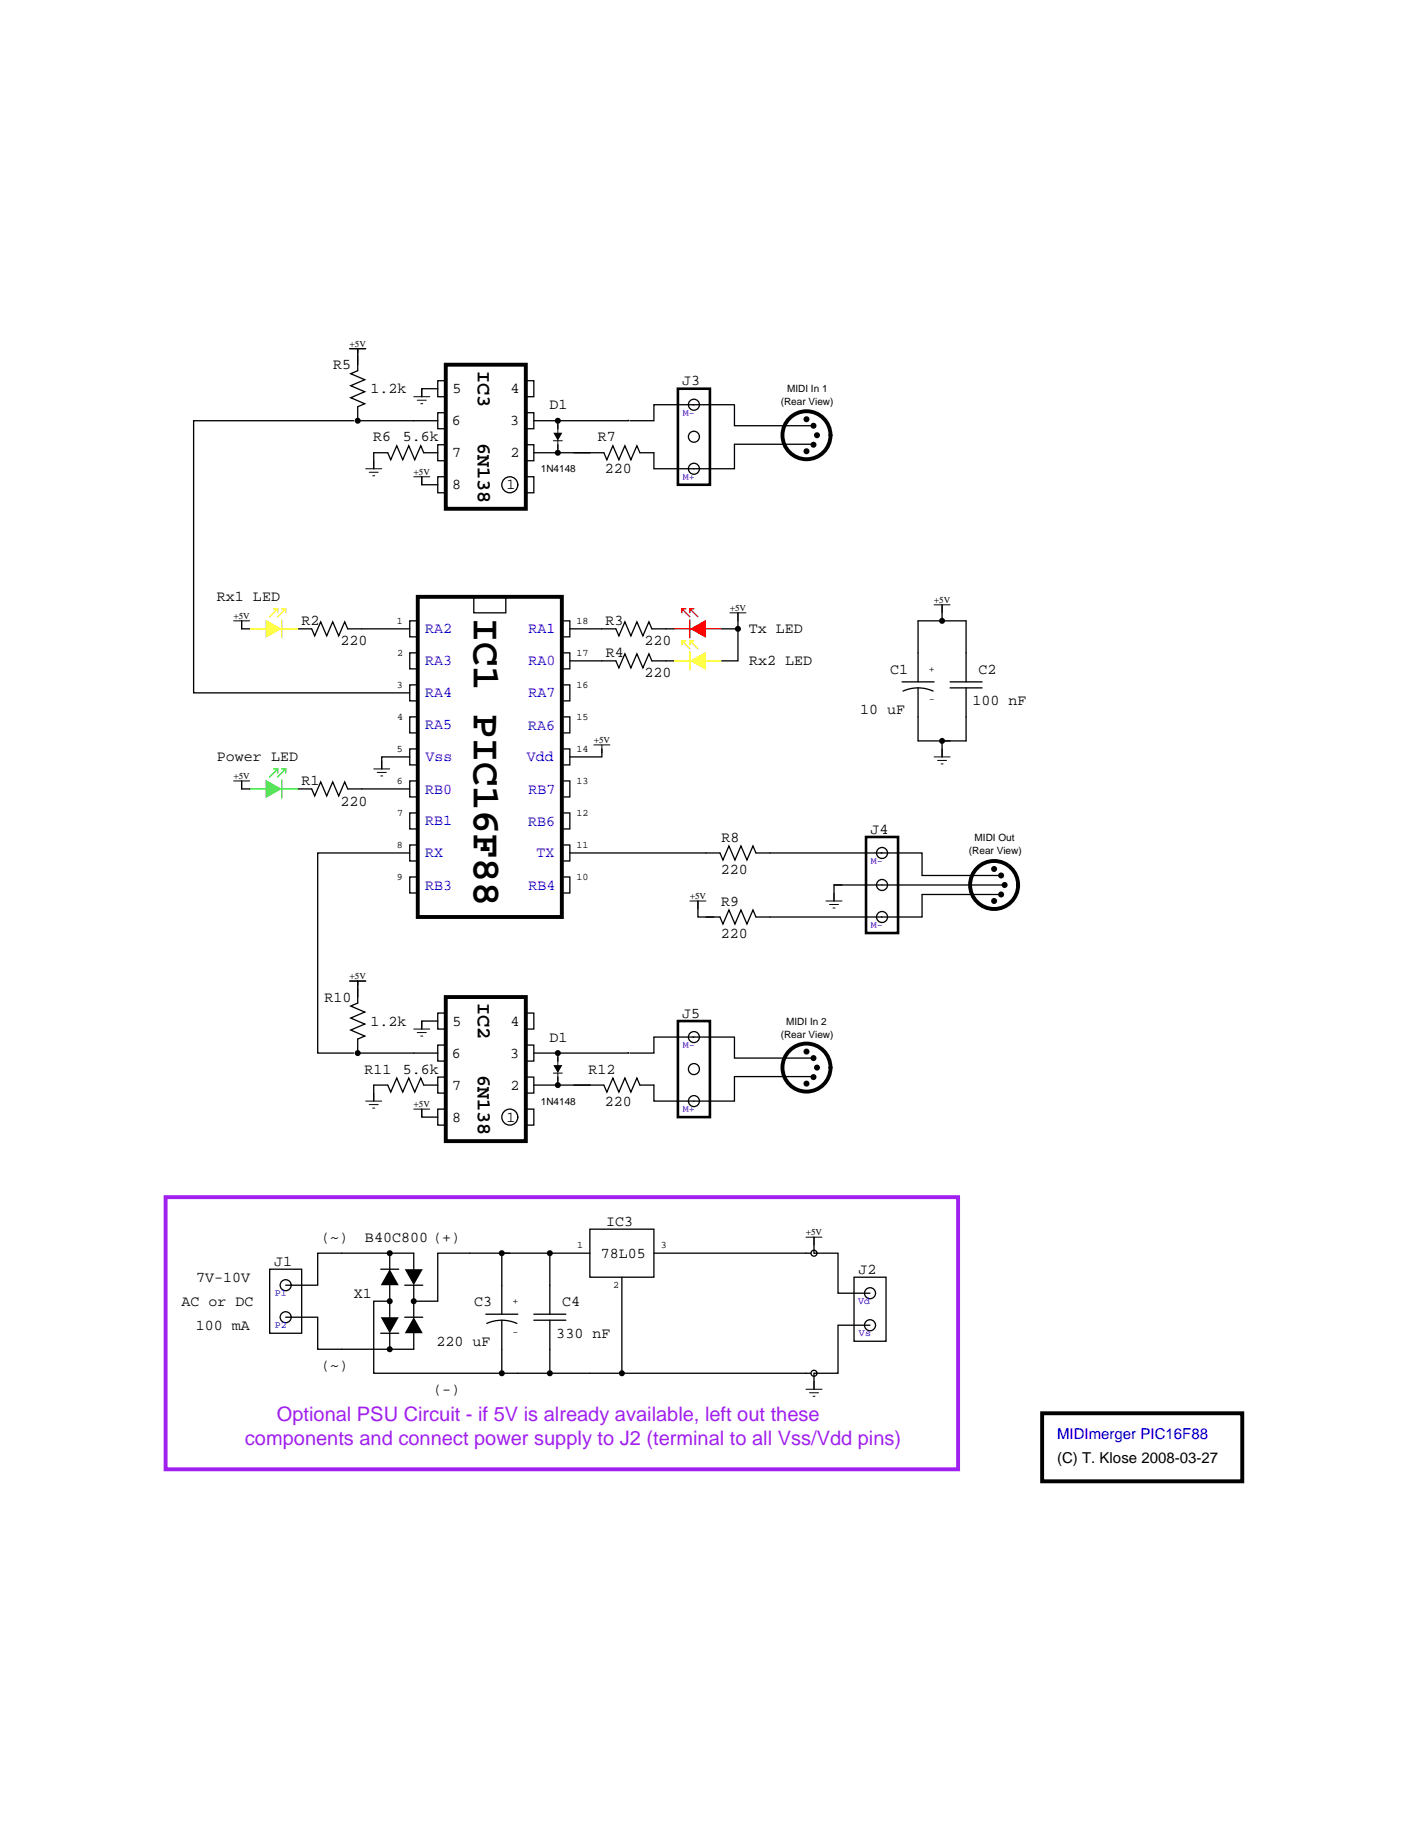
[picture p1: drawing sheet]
<svg xmlns="http://www.w3.org/2000/svg" width="216mm" height="279mm" viewBox="0 0 216 279" stroke-linecap="round" stroke-linejoin="round" font-family="sans-serif">
<g fill="none" stroke="#000" stroke-width=".2">
<path d="M62.8 95.2h1.3v2.5h-1.3zM72.7 91.5h4.9v2.5h-4.9zM86.2 95.2h1.2v2.5h-1.2zM87.4 96.4h7l.5 1.1 .9-2.1 .9 2.1 1-2.1 .9 2.1 .9-2.1 .5 1h2.1M144.5 92.8v2.4M62.8 100.1h1.3v2.5h-1.3zM62.8 105h1.3v2.5h-1.3zM62.8 109.9h1.3v2.5h-1.3zM62.8 114.8h1.3v2.5h-1.3zM62.8 119.8h1.3v2.4h-1.3zM86.2 100.1h1.2v2.5h-1.2zM86.2 105h1.2v2.5h-1.2z"/>
<path d="M86.2 109.9h1.2v2.5h-1.2zM86.2 114.8h1.2v2.5h-1.2zM86.2 119.8h1.2v2.4h-1.2zM87.4 101.3h7l.5 1.1 .9-2.1 .9 2.1 1-2.1 .9 2.1 .9-2.1 .5 1h2.1M138.3 104.6h4.9M138.5 106a5.7 5.7 0 0 1 4.6 0M140.8 104.6v-9.4h7.3v9.4M140.8 105.5v8.1h7.3v-8.1M145.7 104.6h4.9M145.7 105.5h4.9M45.6 121h2.2l.5 1.1 .9-2.2 .9 2.2 .9-2.2 .9 2.2 1-2.2 .4 1.1h2.2M62.8 124.7h1.3v2.4h-1.3z"/>
<path d="M62.8 129.6h1.3v2.4h-1.3zM62.8 134.5h1.3v2.4h-1.3zM86.2 124.7h1.2v2.4h-1.2zM86.2 129.6h1.2v2.4h-1.2zM86.2 134.5h1.2v2.4h-1.2zM87.4 130.8h23l.5 1.1 .9-2.2 .9 2.2 .9-2.2 .9 2.2 1-2.2 .4 1.1h19.4M107 138.2v2.4h2.5M127.9 135.7h25.8M129.1 135.7h-1.2v2.5M135.1 130.8h6.3v3.5h12.1M153.7 137.2h-12.3v3.4h-6.2M53.6 150.4h2.5"/>
<path d="M54.9 150.4v3.4l-1.1 .5 2.1 .9-2.1 .9 2.1 .9-2.1 1 2.1 .9-1 .4v2.2h12.2M67.1 155.4h1.3v2.4h-1.3zM67.1 156.6h-2.4v1.2M80.6 155.4h1.3v2.4h-1.3zM106.3 159h6.2M106.4 159h-6.1v2.5h-3.7M108.2 140.6h2.2l.5 1.1 .9-2.2 .9 2.2 .9-2.2 .9 2.2 1-2.2 .4 1.1h19.4M112.6 159v3.3h12.1M64.7 170.1v1.2h2.4M67.1 166.4h-2.1l-.5-1.1-.9 2.2-.9-2.2-.9 2.2-1-2.2-.9 2.2-.4-1.1h-2.2v2.5M67.1 160.3h1.3v2.4h-1.3zM67.1 165.2h1.3v2.4h-1.3z"/>
<path d="M67.1 170.1h1.3v2.4h-1.3zM80.6 160.3h1.3v2.4h-1.3zM80.6 165.2h1.3v2.4h-1.3zM80.6 170.1h1.3v2.4h-1.3zM85.5 161.5v1.2M85.5 165.2v1.2M96.4 161.4v.1h-14.5M124.8 165.1h-12.2v3.8h-12.3v-2.5h-2.2l-.4-1.1-1 2.2-.9-2.2-.9 2.2-.9-2.2-.9 2.2-.5-1.1h-10.7"/>
<circle cx="135.2" cy="130.8" r=".84"/>
<circle cx="135.3" cy="135.7" r=".84"/>
<circle cx="106.4" cy="159" r=".84"/>
<circle cx="135.2" cy="140.6" r=".84"/>
<circle cx="78.2" cy="171.3" r="1.23"/>
<circle cx="106.4" cy="168.9" r=".84"/>
<circle cx="106.4" cy="163.9" r=".84"/>
</g>
<g fill="none" stroke="#000" stroke-width=".6">
<path d="M64.1 91.5h22.1v49.1h-22.1zM68.4 152.9h12.2v22.1h-12.2z"/>
<circle cx="152.4" cy="135.7" r="3.7"/>
<circle cx="123.7" cy="163.7" r="3.7"/>
</g>
<g fill="#000">
<path d="M84.8 163.3h1.4l-.7 1.3z"/>
<circle cx="144.5" cy="95.2" r=".46"/>
<circle cx="144.5" cy="113.6" r=".46"/>
<circle cx="152.4" cy="138.2" r=".46"/>
<circle cx="152.4" cy="133.3" r=".46"/>
<circle cx="153.5" cy="137.2" r=".46"/>
<circle cx="153.5" cy="134.3" r=".46"/>
<circle cx="154" cy="135.7" r=".46"/>
<circle cx="54.9" cy="161.5" r=".46"/>
<circle cx="85.5" cy="166.4" r=".46"/>
<circle cx="85.5" cy="161.5" r=".46"/>
<circle cx="123.7" cy="166.2" r=".46"/>
<circle cx="123.7" cy="161.3" r=".46"/>
<circle cx="124.7" cy="165.2" r=".46"/>
<circle cx="124.7" cy="162.3" r=".46"/>
<circle cx="125.3" cy="163.7" r=".46"/>
</g>
<g fill="none" stroke="#000" stroke-width=".15">
<path d="M143.2 92.8h2.5M144.5 92.8v1.2M105.8 138.2h2.4M107 138.2v1.2M126.7 138.2h2.4M127.2 138.7h1.4M127.7 139.2h.3M127.9 136.9v1.3M53.6 150.4h2.5M54.9 150.4v1.3M63.4 157.8h2.5M64 158.3h1.4"/>
<path d="M64.5 158.9h.3M64.7 156.6v1.2M56.1 168.9h2.4M56.6 169.4h1.4M57.2 169.9h.3M57.3 167.6v1.3M63.4 170.1h2.5M64.7 170.1v1.2M84.8 164.6h1.4M85.5 162.1v1.2M85.5 164.6v1.2"/>
</g>
<path d="M132.8 128.3h4.9v14.8h-4.9zM103.9 156.6h5v14.7h-5z" fill="none" stroke="#000" stroke-width=".4"/>
<path d="M105.8 96.4l2.4-1.3v2.7z" fill="#f00"/>
<path d="M103.3 96.4h2.5M104.6 93.4l1.2 1.2M104.6 93.4h.6M104.6 93.4v.6M105.8 93.4v.6M105.8 95.1v2.7M105.8 93.4h.6M105.8 93.4l1.2 1.2M108.2 96.4h2.5" fill="none" stroke="#f00" stroke-width=".2"/>
<path d="M105.8 101.3l2.4-1.3v2.7z" fill="#ff0"/>
<path d="M104.6 98.3l1.2 1.2M104.6 98.3h.6M104.6 98.3v.6M105.8 98.3v.6M105.8 100v2.7M105.8 98.3h.6M105.8 98.3l1.2 1.2M103.3 101.3h2.5M108.2 101.3h2.5" fill="none" stroke="#ff0" stroke-width=".2"/>
<path d="M40.7 119.6l2.5 1.4-2.5 1.4z" fill="#0e0"/>
<path d="M42.6 117.9l-1.3 1.2M43.2 119.6v2.8M43.2 117.9h.6M43.8 117.9l-1.2 1.2M43.8 117.9v.6M38.3 121h2.4M43.2 121h2.4" fill="none" stroke="#0e0" stroke-width=".2"/>
<path d="M45.6 96.4h2.2l.5 1.1 .9-2.1 .9 2.1 .9-2.1 .9 2.1 1-2.1 .4 1h2.2M102.1 96.4h1.2M110.7 96.4h2.5M113.2 94v7.3h-2.5M37.1 119.8v1.2h1.2M62.8 116.1h-4.3v1.8M102.1 101.3h1.2M55.5 121h7.3" fill="none" stroke="#000" stroke-width=".2"/>
<circle cx="113.2" cy="96.4" r=".46" fill="#000"/>
<path d="M111.9 94h2.5M113.2 94v1.2M35.8 119.8h2.5M37.1 119.8v1.2M57.3 117.9h2.5M57.8 118.5h1.4M58.4 119h.3M58.5 116.7v1.2" fill="none" stroke="#000" stroke-width=".15"/>
<path d="M159.8 216.7h30.7v10.5h-30.7z" fill="none" stroke="#000" stroke-width=".6"/>
<path d="M42 117.9h.6v.6" fill="none" stroke="#0f0" stroke-width=".2"/>
<path d="M40.7 95.1l2.5 1.3-2.5 1.4z" fill="#ff0"/>
<path d="M38.3 96.4h2.4M42 93.4h.6M42.6 93.4l-1.3 1.2M42.6 93.4v.6M43.2 96.4h2.4M43.2 95.1v2.7M43.2 93.4h.6M43.8 93.4l-1.2 1.2M43.8 93.4v.6" fill="none" stroke="#ff0" stroke-width=".2"/>
<g fill="none" stroke="#000" stroke-width=".2">
<path d="M53.6 53.5h2.5M54.9 53.5v3.3l-1.1 .5 2.1 .9-2.1 .9 2.1 1-2.1 .9 2.1 .9-1 .5v2.1h12.2M67.1 58.4h1.3v2.4h-1.3zM67.1 59.6h-2.4v1.2M80.6 58.4h1.3v2.4h-1.3zM54.2 64.5h-24.5v41.8h33.1M64.7 73.1v1.2h2.4M67.1 69.4h-2.1l-.5-1-.9 2.1-.9-2.1-.9 2.1-1-2.1-.9 2.1-.4-1.1h-2.2v2.5M67.1 63.3h1.3v2.4h-1.3zM67.1 68.2h1.3v2.5h-1.3zM67.1 73.1h1.3v2.5h-1.3zM80.6 63.3h1.3v2.4h-1.3z"/>
<path d="M80.6 68.2h1.3v2.5h-1.3zM80.6 73.1h1.3v2.5h-1.3zM85.5 64.5v1.2M85.5 68.2v1.2M96.4 64.4v.1h-14.5M106.3 62.1h6.2M106.4 62.1h-6.1v2.4h-3.7M112.6 62.1v3.2h12.1M124.8 68.1h-12.2v3.8h-12.3v-2.5h-2.2l-.4-1-1 2.1-.9-2.1-.9 2.1-.9-2.1-.9 2.1-.5-1.1h-10.7M37.1 95.2v1.2h1.2M55.5 96.4h7.3M92.3 114.8v1.3h-4.9"/>
<path d="M145.7 113.6h-1.2v2.5M62.8 130.8h-14.1v30.7h5.5M41.3 194.6h5v9.8h-5zM58.4 194.6h2.7M59.8 199.5h-2.5v11.1h67.1M59.8 192.2v2.4M59.8 197.1v4.9M62.1 197.1h2.7M63.4 194.6v-2.4h-14.7v4.9h-4.9M63.4 197.1v4.9M76.9 192.2v9.3M84.3 192.2v9.3"/>
<path d="M90.4 188.5h9.9v7.4h-9.9zM90.4 192.2h-23.3v7.3h-3.7M95.4 195.9v14.7M100.3 192.2h24.1M124.8 189.7v2.5h3.7v6.1h4.9M131 195.9h4.9v9.8h-4.9zM43.8 202h4.9v4.9h14.7v-2.5M58.4 204.4h2.7M59.8 204.4v2.5M62.1 202h2.7M74.5 201.5h4.9M74.6 202.9a5.7 5.7 0 0 1 4.7 0"/>
<path d="M76.9 202.5v8.1M81.9 201.5h4.9M81.9 202.5h4.9M84.3 202.5v8.1M133.4 203.2h-4.9v7.4h-3.7v2.4"/>
<circle cx="78.2" cy="74.3" r="1.23"/>
<circle cx="106.4" cy="67" r=".84"/>
<circle cx="106.4" cy="71.9" r=".84"/>
<circle cx="106.4" cy="62.1" r=".84"/>
<circle cx="43.8" cy="197.1" r=".84"/>
<circle cx="124.8" cy="192.2" r=".46"/>
<circle cx="133.4" cy="198.3" r=".84"/>
<circle cx="43.8" cy="202" r=".84"/>
<circle cx="124.8" cy="210.6" r=".46"/>
<circle cx="133.4" cy="203.2" r=".84"/>
</g>
<g fill="none" stroke="#000" stroke-width=".15">
<path d="M53.6 53.5h2.5M54.9 53.5v1.2M64.7 59.6v1.2M56.1 71.9h2.4M56.6 72.4h1.4M57.2 73h.3M57.3 70.7v1.2M63.4 60.8h2.5M63.4 73.1h2.5M64 61.4h1.4M64.5 61.9h.3M64.7 73.1v1.2"/>
<path d="M84.8 67.6h1.4M85.5 65.1v1.3M85.5 67.6v1.2M35.8 95.2h2.5M37.1 95.2v1.2M91.1 114.2h2.4M92.3 114.2v1.3M143.2 116.1h2.5M143.8 116.6h1.3M144.3 117.1h.3M144.5 114.8v1.3M123.6 189.7h2.4"/>
<path d="M124.8 189.7v1.2M123.6 213h2.4M124.1 213.6h1.4M124.7 214.1h.3M124.8 211.8v1.2"/>
</g>
<g fill="none" stroke="#000" stroke-width=".6">
<path d="M68.4 55.9h12.2v22.1h-12.2z"/>
<circle cx="123.7" cy="66.7" r="3.7"/>
</g>
<g fill="#000">
<path d="M84.8 66.4h1.4l-.7 1.2zM59.8 194.6l1.3 2.5h-2.7zM62.1 194.6h2.7l-1.4 2.5zM58.4 202h2.7l-1.3 2.4zM63.4 202l1.4 2.4h-2.7z"/>
<circle cx="54.9" cy="64.5" r=".46"/>
<circle cx="85.5" cy="64.5" r=".46"/>
<circle cx="85.5" cy="69.4" r=".46"/>
<circle cx="123.7" cy="69.2" r=".46"/>
<circle cx="123.7" cy="64.3" r=".46"/>
<circle cx="124.7" cy="68.2" r=".46"/>
<circle cx="124.7" cy="65.3" r=".46"/>
<circle cx="125.3" cy="66.7" r=".46"/>
<circle cx="59.8" cy="199.5" r=".46"/>
<circle cx="59.8" cy="192.2" r=".46"/>
<circle cx="63.4" cy="199.5" r=".46"/>
<circle cx="76.9" cy="192.2" r=".46"/>
<circle cx="84.3" cy="192.2" r=".46"/>
<circle cx="59.8" cy="206.9" r=".46"/>
<circle cx="76.9" cy="210.6" r=".46"/>
<circle cx="84.3" cy="210.6" r=".46"/>
<circle cx="95.4" cy="210.6" r=".46"/>
</g>
<path d="M103.9 59.6h5v14.7h-5z" fill="none" stroke="#000" stroke-width=".4"/>
<path d="M118.7 189.9l-1.1 .2-.3-.4-.2 1.1-.7-.9-.2 1.2-.7-1-.2 1.2-.3-.5-1.1 .3M127.3 189.9l-1.1 .2-.3-.4-.2 1.1-.7-.9-.2 1.2-.7-1-.2 1.2-.3-.5-1.1 .3" fill="none" stroke="#fff" stroke-width=".15"/>
<path d="M25.4 183.6h121.5v41.7h-121.5z" fill="none" stroke="#a020f0" stroke-width=".6"/>
<text font-size="6.1" x="72.6" y="94.7" transform="rotate(90 72.6 94.7)">IC1 PIC16F88</text>
<g font-size="3.1">
<text x="73.3" y="56.9" transform="rotate(90 73.3 56.9)">IC3</text>
<text x="73.3" y="67.9" transform="rotate(90 73.3 67.9)">6N138</text>
<text x="73.3" y="153.9" transform="rotate(90 73.3 153.9)">IC2</text>
<text x="73.3" y="164.9" transform="rotate(90 73.3 164.9)">6N138</text>
</g>
<g font-size="3.1" fill="#a020f0">
<text x="37.6" y="221.6">components and connect power supply to J2 (terminal to all Vss/Vdd pins)</text>
<text x="42.5" y="218">Optional PSU Circuit - if 5V is already available, left out these</text>
</g>
<g font-size="2.3">
<text x="51.1" y="56.6">R5</text>
<text x="104.6" y="59.1">J3</text>
<text x="56.8" y="60.3">1.2k</text>
<text x="69.3" y="65.2">6</text>
<text x="69.4" y="60.3">5</text>
<text x="78.2" y="65.2">3</text>
<text x="78.3" y="60.3">4</text>
<text x="84.3" y="62.8">D1</text>
<text x="57.2" y="67.7">R6</text>
<text x="61.7" y="67.7">5.6k</text>
<text x="69.4" y="70.1">7</text>
<text x="78.3" y="70.1">2</text>
<text x="91.7" y="67.7">R7</text>
<text x="69.3" y="75.1">8</text>
<text x="77.7" y="75">1</text>
<text x="92.7" y="72.6">220</text>
<text x="33.3" y="92.2">Rx1 LED</text>
<text x="46.2" y="95.9">R2</text>
<text x="92.8" y="95.9">R3</text>
<text x="52.2" y="99">220</text>
<text x="92.9" y="100.8">R4</text>
<text x="98.8" y="99">220</text>
<text x="114.8" y="97.1">Tx LED</text>
<text x="98.8" y="103.9">220</text>
<text x="114.9" y="102">Rx2 LED</text>
<text x="136.5" y="103.3">C1</text>
<text x="150" y="103.3">C2</text>
<text x="131.9" y="109.4">10 uF</text>
<text x="149.1" y="108.2">100 nF</text>
<text x="33.3" y="116.7">Power LED</text>
<text x="46.2" y="120.5">R1</text>
<text x="52.2" y="123.5">220</text>
<text x="110.6" y="129.1">R8</text>
<text x="133.5" y="127.8">J4</text>
<text x="110.5" y="134">220</text>
<text x="110.5" y="143.8">220</text>
<text x="110.6" y="138.9">R9</text>
<text x="49.8" y="153.6">R10</text>
<text x="56.8" y="157.3">1.2k</text>
<text x="69.4" y="157.3">5</text>
<text x="78.3" y="157.3">4</text>
<text x="84.3" y="159.7">D1</text>
<text x="104.6" y="156">J5</text>
<text x="55.9" y="164.7">R11</text>
<text x="61.7" y="164.7">5.6k</text>
<text x="69.3" y="162.2">6</text>
<text x="69.4" y="167.1">7</text>
<text x="78.2" y="162.2">3</text>
<text x="78.3" y="167.1">2</text>
<text x="90.3" y="164.7">R12</text>
<text x="69.3" y="172">8</text>
<text x="77.7" y="172">1</text>
<text x="92.7" y="169.6">220</text>
<text x="49.3" y="190.4">(~)</text>
<text x="56" y="190.4">B40C800 (+)</text>
<text x="92.9" y="188">IC3</text>
<text x="30.1" y="196.6">7V-10V</text>
<text x="42" y="194.1">J1</text>
<text x="92.1" y="192.9">78L05</text>
<text x="131.7" y="195.3">J2</text>
<text x="27.8" y="200.2">AC or DC</text>
<text x="30" y="203.9">100 mA</text>
<text x="54.3" y="199">X1</text>
<text x="72.7" y="200.3">C3</text>
<text x="86.2" y="200.2">C4</text>
<text x="66.9" y="206.4">220 uF</text>
<text x="85.3" y="205.2">330 nF</text>
<text x="49.3" y="210">(~)</text>
<text x="66.4" y="213.7">(-)</text>
<text x="162.1" y="224.3">(C) T. Klose 2008-03-27</text>
</g>
<g font-size="2.3" fill="#00f">
<text x="65.2" y="97.1">RA2</text>
<text x="81" y="97.1">RA1</text>
<text x="65.2" y="102">RA3</text>
<text x="65.2" y="106.9">RA4</text>
<text x="81" y="102">RA0</text>
<text x="81" y="106.9">RA7</text>
<text x="65.2" y="111.9">RA5</text>
<text x="81" y="111.9">RA6</text>
<text x="65.3" y="116.7">Vss</text>
<text x="80.8" y="116.8">Vdd</text>
<text x="65.2" y="121.7">RB0</text>
<text x="81" y="121.7">RB7</text>
<text x="65.2" y="126.6">RB1</text>
<text x="65.2" y="131.4">RX</text>
<text x="81" y="126.6">RB6</text>
<text x="82.3" y="131.4">TX</text>
<text x="65.2" y="136.4">RB3</text>
<text x="81" y="136.4">RB4</text>
<text x="162.1" y="220.7">MIDImerger PIC16F88</text>
</g>
<g font-size="1.5" fill="#00f">
<text x="104.7" y="63.7">M-</text>
<text x="104.7" y="73.6">M+</text>
<text x="133.5" y="132.5">M-</text>
<text x="133.5" y="142.3">M-</text>
<text x="104.7" y="160.7">M-</text>
<text x="104.7" y="170.5">M+</text>
<text x="42.1" y="198.8">P1</text>
<text x="42.1" y="203.7">P2</text>
<text x="131.6" y="200">Vd</text>
<text x="131.7" y="204.9">Vs</text>
</g>
<g font-size="1.5">
<text x="119.7" y="62.2">(Rear View)</text>
<text x="120.7" y="60.2">MIDI In 1</text>
<text x="82.9" y="72.4">1N4148</text>
<text x="60.9" y="95.7">1</text>
<text x="88.4" y="95.7">18</text>
<text x="60.9" y="100.6">2</text>
<text x="88.4" y="100.6">17</text>
<text x="60.8" y="105.5">3</text>
<text x="88.4" y="105.5">16</text>
<text x="142.4" y="103">+</text>
<text x="142.4" y="107.7">-</text>
<text x="60.9" y="110.4">4</text>
<text x="88.4" y="110.4">15</text>
<text x="60.8" y="115.3">5</text>
<text x="88.4" y="115.3">14</text>
<text x="60.8" y="120.2">6</text>
<text x="60.9" y="125.1">7</text>
<text x="88.4" y="120.2">13</text>
<text x="88.4" y="125.1">12</text>
<text x="60.9" y="130">8</text>
<text x="88.4" y="130">11</text>
<text x="148.6" y="130.9">(Rear View)</text>
<text x="149.4" y="128.9">MIDI Out</text>
<text x="60.8" y="135">9</text>
<text x="88.4" y="135">10</text>
<text x="119.7" y="159.1">(Rear View)</text>
<text x="120.6" y="157.1">MIDI In 2</text>
<text x="82.9" y="169.4">1N4148</text>
<text x="88.5" y="191.4">1</text>
<text x="101.3" y="191.4">3</text>
<text x="94" y="197.6">2</text>
<text x="78.6" y="199.9">+</text>
<text x="78.6" y="204.7">-</text>
</g>
<g font-size="1.4">
<text x="53.7" y="53.2">+5V</text>
<text x="63.5" y="72.8">+5V</text>
<text x="35.9" y="94.9">+5V</text>
<text x="112" y="93.7">+5V</text>
<text x="143.3" y="92.4">+5V</text>
<text x="91.1" y="113.9">+5V</text>
<text x="35.9" y="119.4">+5V</text>
<text x="105.8" y="137.9">+5V</text>
<text x="53.7" y="150.1">+5V</text>
<text x="63.5" y="169.8">+5V</text>
<text x="123.6" y="189.4">+5V</text>
</g>
</svg>
